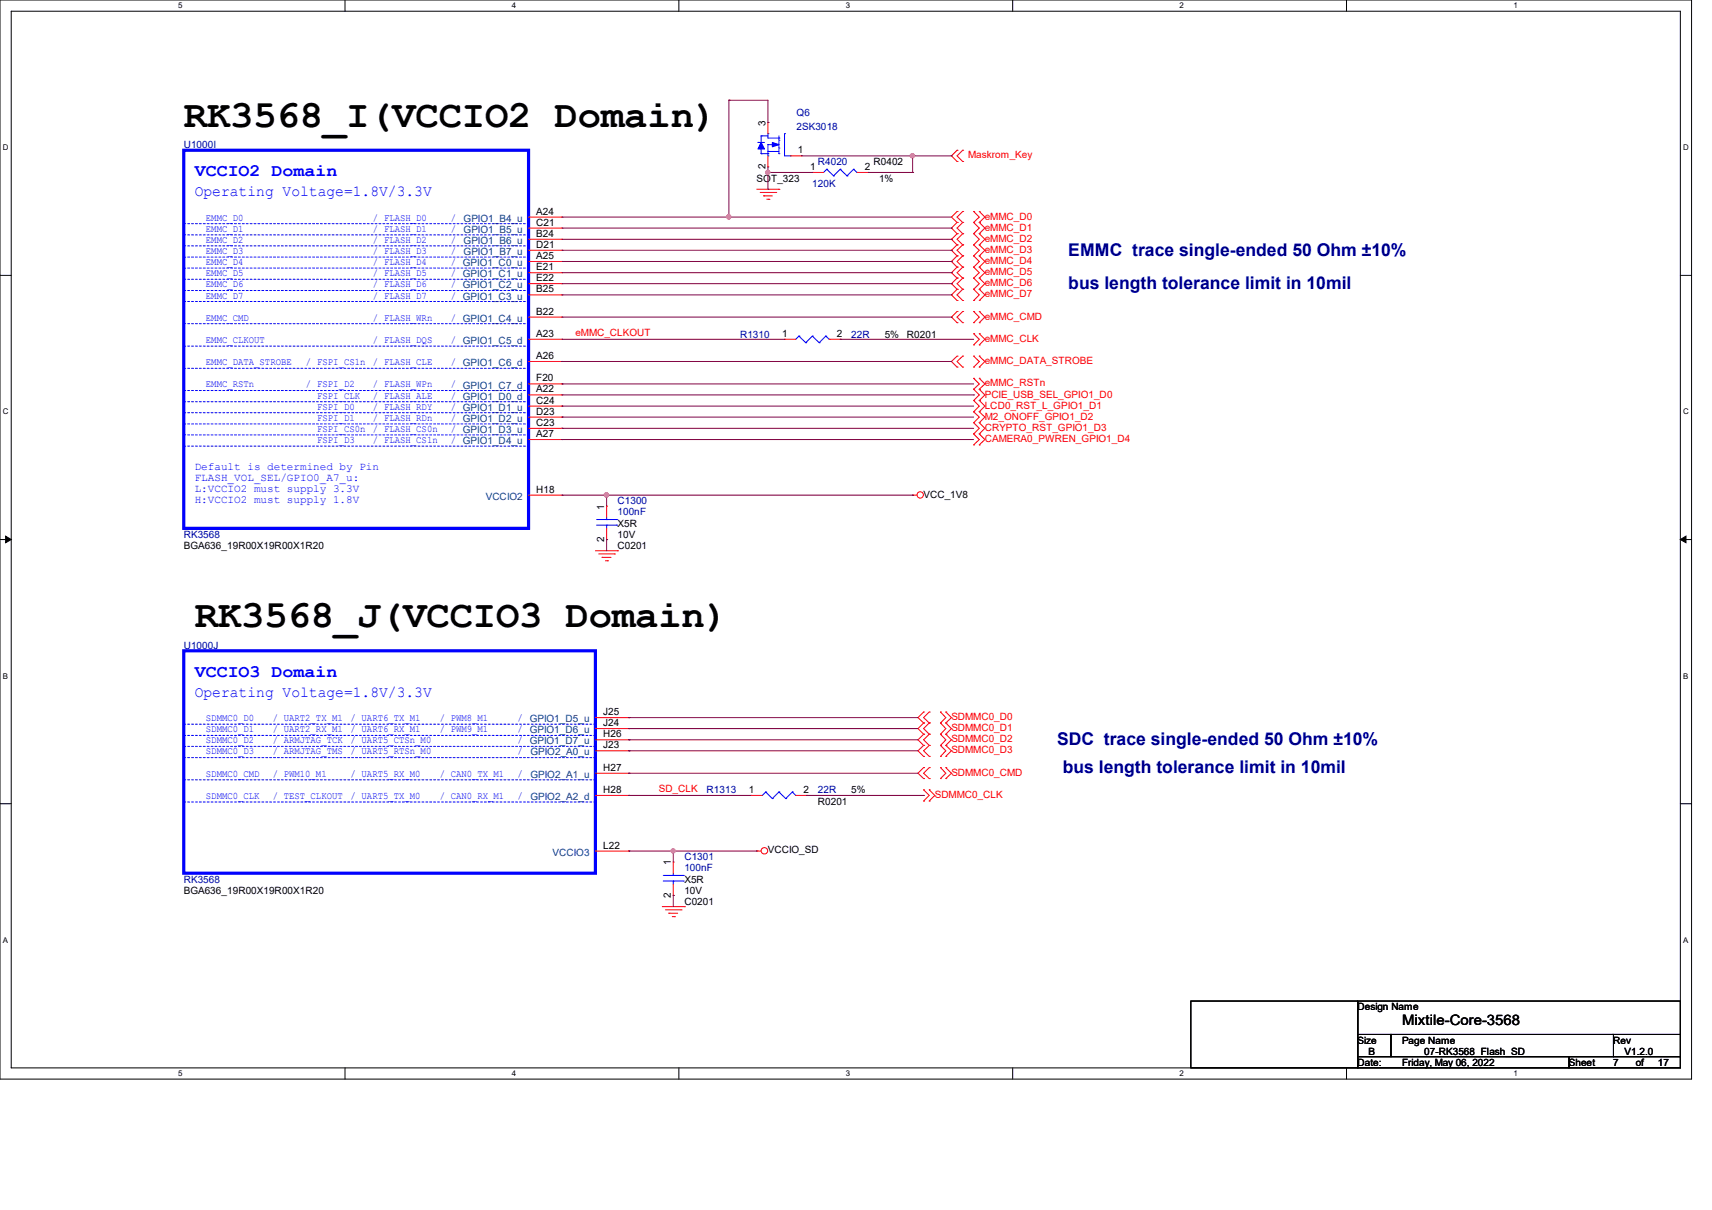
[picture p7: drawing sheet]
<svg xmlns="http://www.w3.org/2000/svg" width="297mm" height="210mm" viewBox="0 0 297 210" stroke-linecap="round" stroke-linejoin="round" font-family="sans-serif">
<path d="M0 0h293.5v187.3h-293.5zM1.9 1.9h289.6v183.4h-289.6z" fill="none" stroke="#000" stroke-width=".17"/>
<g fill="#fff">
<path d="M30.9 .2h.8v1.5h-.8z"/>
<path d="M30.9 185.5h.8v1.6h-.8z"/>
</g>
<path d="M59.9 0v1.9M59.9 185.3v2" fill="none" stroke="#000" stroke-width=".17"/>
<g fill="#fff">
<path d="M88.8 .2h.8v1.5h-.8z"/>
<path d="M88.8 185.5h.8v1.6h-.8z"/>
</g>
<path d="M117.8 0v1.9M117.8 185.3v2" fill="none" stroke="#000" stroke-width=".17"/>
<g fill="#fff">
<path d="M146.7 .2h.8v1.5h-.8z"/>
<path d="M146.7 185.5h.8v1.6h-.8z"/>
</g>
<path d="M175.7 0v1.9M175.7 185.3v2" fill="none" stroke="#000" stroke-width=".17"/>
<g fill="#fff">
<path d="M204.6 .2h.8v1.5h-.8z"/>
<path d="M204.6 185.5h.8v1.6h-.8z"/>
</g>
<path d="M233.6 0v1.9M233.6 185.3v2" fill="none" stroke="#000" stroke-width=".17"/>
<g fill="#fff">
<path d="M262.6 .2h.7v1.5h-.7z"/>
<path d="M262.6 185.5h.7v1.6h-.7z"/>
<path d="M.5 24.8h1v1.6h-1z"/>
<path d="M292 24.8h1v1.6h-1z"/>
<path d="M.5 70.7h1v1.5h-1z"/>
<path d="M292 70.7h1v1.5h-1z"/>
</g>
<path d="M0 47.8h1.9M291.5 47.8h2" fill="none" stroke="#000" stroke-width=".17"/>
<g fill="#fff">
<path d="M.5 116.5h.9v1.6h-.9z"/>
<path d="M292 116.5h.9v1.6h-.9z"/>
</g>
<path d="M0 93.6h1.9M291.5 93.6h2" fill="none" stroke="#000" stroke-width=".17"/>
<path d="M1 93l.9 .6-.9 .6zM291.5 93.6l1-.6v1.2z" fill="#000" stroke="#000" stroke-width=".17"/>
<g fill="#fff">
<path d="M.5 162.4h.9v1.5h-.9z"/>
<path d="M292 162.4h.9v1.5h-.9z"/>
</g>
<path d="M0 139.5h1.9M291.5 139.5h2M206.6 173.7h28.9v11.6h-28.9zM235.5 173.7h56v5.8h-56zM235.5 179.5h5.8v3.9h-5.8zM241.3 179.5h38.6v3.9h-38.6zM279.9 179.5h11.6v3.9h-11.6zM235.5 183.4h36.7v1.9h-36.7zM272.2 183.4h19.3v1.9h-19.3z" fill="none" stroke="#000" stroke-width=".17"/>
<g fill="none" stroke="#f00" stroke-width=".17">
<path d="M91.7 37.7h5.8M91.7 39.6h5.8M97.5 37.7h.1M97.5 39.6h.1M131.3 32.9h3.8M131.9 33.4h2.7M132.5 34h.1M132.5 34h1.5M133 34.6h.4M133.2 21.3h.1M133.2 29h.1M133.2 21.3v1.9"/>
<path d="M133.2 27.1v1.9M133.4 34.6h.1M134.6 33.4h.1M135.1 32.9h.1M137.1 27.1h1.9M139 27.1h.1M140.9 29.9h.1M140.9 29.9h2M148.7 29.9h1.9M150.6 29.9h.1M166 36.7h.1M166 38.6h.1"/>
<path d="M166 26.1h.1M166 28h.1M166 36.7l-.9 1 .9 .9M166 38.6l-.9 1 .9 1M166 26.1l-.9 1 .9 .9M167 38.6h.1M167 36.7h.1M167 28h.1M167 26.1h.1M167 36.7l-1 1 1 .9M167 38.6l-1 1 1 1M167 26.1l-1 1 1 .9"/>
<path d="M168.9 38.6h.1M168.9 36.7h.1M168.9 36.7l1 1-1 .9M168.9 38.6l1 1-1 1M169.9 38.6h.1M169.9 36.7h.1M169.9 36.7l1 1-1 .9M169.9 38.6l1 1-1 1M91.7 58.9h5.8M91.7 41.5h5.8M91.7 43.4h5.8M91.7 45.4h5.8"/>
<path d="M91.7 47.3h5.8M91.7 49.2h5.8M91.7 51.2h5.8M91.7 55h5.8M97.5 41.5h.1M97.5 43.4h.1M97.5 45.4h.1M97.5 47.3h.1M97.5 49.2h.1M97.5 51.2h.1M97.5 55h.1M97.5 58.9h.1"/>
<path d="M136.1 58.9h.1M136.1 58.9h1.9M143.8 58.9h2M145.8 58.9h.1M166 40.6h.1M166 42.5h.1M166 44.4h.1M166 46.4h.1M166 48.3h.1M166 50.2h.1M166 52.2h.1M166 54.1h.1"/>
<path d="M166 56h.1M166 44.4l-.9 1 .9 1M166 40.6l-.9 .9 .9 1M166 46.4l-.9 .9 .9 1M166 42.5l-.9 .9 .9 1M166 48.3l-.9 .9 .9 1M166 50.2l-.9 1 .9 1M166 54.1l-.9 .9 .9 1M167 40.6h.1M167 42.5h.1M167 44.4h.1M167 46.4h.1"/>
<path d="M167 48.3h.1M167 50.2h.1M167 52.2h.1M167 56h.1M167 54.1h.1M167 40.6l-1 .9 1 1M167 44.4l-1 1 1 1M167 42.5l-1 .9 1 1M167 48.3l-1 .9 1 1M167 46.4l-1 .9 1 1M167 50.2l-1 1 1 1M167 54.1l-1 .9 1 1"/>
<path d="M168.9 40.6h.1M168.9 42.5h.1M168.9 44.4h.1M168.9 46.4h.1M168.9 48.3h.1M168.9 50.2h.1M168.9 52.2h.1M168.9 56h.1M168.9 54.1h.1M168.9 59.9h.1M168.9 57.9h.1M168.9 44.4l1 1-1 1"/>
<path d="M168.9 40.6l1 .9-1 1M168.9 42.5l1 .9-1 1M168.9 48.3l1 .9-1 1M168.9 46.4l1 .9-1 1M168.9 50.2l1 1-1 1M168.9 57.9l1 1-1 1M168.9 54.1l1 .9-1 1M169.9 40.6h.1M169.9 42.5h.1M169.9 44.4h.1M169.9 46.4h.1M169.9 48.3h.1"/>
<path d="M169.9 50.2h.1M169.9 52.2h.1M169.9 56h.1M169.9 54.1h.1M169.9 59.9h.1M169.9 57.9h.1M169.9 44.4l1 1-1 1M169.9 46.4l1 .9-1 1M169.9 40.6l1 .9-1 1M169.9 48.3l1 .9-1 1M169.9 42.5l1 .9-1 1M169.9 50.2l1 1-1 1"/>
<path d="M169.9 54.1l1 .9-1 1M169.9 57.9l1 1-1 1M91.7 62.7h5.8M91.7 66.6h5.8M91.7 68.5h5.8M91.7 70.5h5.8M91.7 72.4h5.8M91.7 74.3h5.8M91.7 76.3h5.8M97.5 62.7h.1M97.5 66.6h.1M97.5 68.5h.1"/>
<path d="M97.5 70.5h.1M97.5 72.4h.1M97.5 74.3h.1M97.5 76.3h.1M166 61.8h.1M166 63.7h.1M166 61.8l-.9 .9 .9 1M167 63.7h.1M167 61.8h.1M167 61.8l-1 .9 1 1M168.9 77.2h.1M168.9 75.3h.1"/>
<path d="M168.9 73.4h.1M168.9 71.5h.1M168.9 69.5h.1M168.9 67.6h.1M168.9 65.7h.1M168.9 63.7h.1M168.9 61.8h.1M168.9 75.3l1 1-1 .9M168.9 71.5l1 .9-1 1M168.9 69.5l1 1-1 1M168.9 65.7l1 .9-1 1M168.9 61.8l1 .9-1 1"/>
<path d="M168.9 73.4l1 .9-1 1M168.9 67.6l1 .9-1 1M169.9 77.2h.1M169.9 75.3h.1M169.9 73.4h.1M169.9 71.5h.1M169.9 69.5h.1M169.9 67.6h.1M169.9 65.7h.1M169.9 63.7h.1M169.9 61.8h.1M169.9 75.3l1 1-1 .9"/>
<path d="M169.9 71.5l1 .9-1 1M169.9 69.5l1 1-1 1M169.9 65.7l1 .9-1 1M169.9 67.6l1 .9-1 1M169.9 61.8l1 .9-1 1M169.9 73.4l1 .9-1 1M91.7 85.9h5.8M97.5 85.9h.1M103.3 95.6h3.8M103.9 96.1h2.7M104.4 96.7h.1M104.4 96.7h1.6"/>
<path d="M105 97.3h.4M105.2 87.8h.1M105.2 93.6h.1M105.2 87.8v2M105.2 91.7v1.9M105.4 97.3h.1M106.6 96.1h.1M107.1 95.6h.1M158.3 85.9h.1M158.3 85.9h.8M103.3 124.5h5.8M103.3 126.4h5.8"/>
<path d="M103.3 128.4h5.8M103.3 130.3h5.8M103.3 134.2h5.8M103.3 138h5.8M109.1 124.5h.1M109.1 126.4h.1M109.1 128.4h.1M109.1 130.3h.1M109.1 134.2h.1M109.1 138h.1M130.3 138h.1M130.3 138h1.9"/>
<path d="M138 138h2M140 138h.1M160.2 123.6h.1M160.2 125.5h.1M160.2 127.4h.1M160.2 129.4h.1M160.2 131.3h.1M160.2 133.2h.1M160.2 135.1h.1M160.2 139h.1M160.2 137.1h.1M160.2 123.6l-.9 .9 .9 1"/>
<path d="M160.2 125.5l-.9 .9 .9 1M160.2 127.4l-.9 1 .9 1M160.2 133.2l-.9 1 .9 .9M160.2 129.4l-.9 .9 .9 1M160.2 137.1l1 .9-1 1M161.2 125.5h.1M161.2 123.6h.1M161.2 127.4h.1M161.2 129.4h.1M161.2 131.3h.1M161.2 135.1h.1M161.2 133.2h.1"/>
<path d="M161.2 139h.1M161.2 137.1h.1M161.2 123.6l-1 .9 1 1M161.2 127.4l-1 1 1 1M161.2 125.5l-1 .9 1 1M161.2 129.4l-1 .9 1 1M161.2 133.2l-1 1 1 .9M161.2 137.1l1 .9-1 1M163.2 125.5h.1M163.2 123.6h.1M163.2 127.4h.1M163.2 129.4h.1"/>
<path d="M163.2 131.3h.1M163.2 135.1h.1M163.2 133.2h.1M163.2 123.6l.9 .9-.9 1M163.2 129.4l.9 .9-.9 1M163.2 125.5l.9 .9-.9 1M163.2 127.4l.9 1-.9 1M163.2 133.2l.9 1-.9 .9M164.1 125.5h.1M164.1 123.6h.1M164.1 127.4h.1M164.1 129.4h.1"/>
<path d="M164.1 131.3h.1M164.1 135.1h.1M164.1 133.2h.1M164.1 123.6l1 .9-1 1M164.1 125.5l1 .9-1 1M164.1 127.4l1 1-1 1M164.1 129.4l1 .9-1 1M164.1 133.2l1 1-1 .9M103.3 147.7h5.8M109.1 147.7h.1M114.9 157.4h3.8M115.4 157.9h2.8"/>
<path d="M116 158.5h.1M116 158.5h1.6M116.6 159.1h.4M116.8 149.6h.1M116.8 155.4h.1M116.8 149.6v2M116.8 153.5v1.9M117 159.1h.1M118.2 157.9h.1M118.7 157.4h.1M131.3 147.7h.1M131.3 147.7h.7"/>
<circle cx="159.6" cy="85.9" r=".55"/>
<circle cx="132.6" cy="147.7" r=".56"/>
</g>
<g fill="none" stroke="#00f" stroke-width=".17">
<path d="M131.5 24.7h.1M131.5 24.7h1.1M132 23.6h.1M132 24.7h.1M132 26.7h.1M132 23.6h1.2M132 23.6v1.1M132 25.9v.8M132 26.7h1.2M133.2 26.3h.1M133.2 25.1h.1M133.2 27.1h.1"/>
<path d="M133.2 26.7h.1M133.2 23.2h.1M133.2 23.2v.8h1.9M133.2 26.3h1.9M133.2 25.1h1.9M133.2 25.1v2M135.1 24h.1M135.1 25.7h.1M135.1 26.7h.1M135.1 24.3h.1M135.1 23.6v.7M135.1 24.6v1.1"/>
<path d="M135.1 25.9v.8M136.1 23.2h.1M136.1 23.2v3.9h1M137.1 27.1h.1M143.4 29.4h.1M143.4 29.4l-.5 .5M143.4 29.4l1.2 1.1M144.6 30.5h.1M145.8 29.4h.1M145.8 29.4l-1.2 1.1M145.8 29.4l1.1 1.1M146.9 30.5h.1"/>
<path d="M148.1 29.4h.1M148.1 29.4l-1.2 1.1M148.1 29.4l.6 .5M148.7 29.9h.1M138.6 58.3h.1M138.6 58.3l-.6 .6M138.6 58.3l1.2 1.2M139.8 59.5h.1M140.9 58.3h.1M140.9 58.3l-1.1 1.2M140.9 58.3l1.2 1.2M142.1 59.5h.1"/>
<path d="M143.3 58.3h.1M143.3 58.3l-1.2 1.2M143.3 58.3l.5 .6M143.8 58.9h.1M103.5 91.1h3.5M103.5 90.2h3.5M105.2 90.2h.1M105.2 91.1h.1M105.2 89.8v.4M105.2 91.1v.6M107 91.1h.1M107 90.2h.1"/>
<path d="M132.8 137.5h.1M132.8 137.5l-.6 .5M132.8 137.5l1.2 1.1M134 138.6h.1M135.1 137.5h.1M135.1 137.5l-1.1 1.1M135.1 137.5l1.2 1.1M136.3 138.6h.1M137.5 137.5h.1M137.5 137.5l-1.2 1.1M137.5 137.5l.5 .5M138 138h.1"/>
<path d="M115.1 152.9h3.4M115.1 151.9h3.4M116.8 151.9h.1M116.8 152.9h.1M116.8 151.6v.3M116.8 152.9v.6M118.5 152.9h.1M118.5 151.9h.1"/>
</g>
<g fill="none" stroke="#00f" stroke-width=".17" stroke-dasharray=".3 .3">
<path d="M31.9 38.8h59.8M91.7 38.8h.1M31.9 44.6h59.8M31.9 48.5h59.8M31.9 40.8h59.8M31.9 52.3h59.8M31.9 46.5h59.8M31.9 50.4h59.8M31.9 42.7h59.8M31.9 56.2h59.8M91.7 44.6h.1M91.7 48.5h.1"/>
<path d="M91.7 40.8h.1M91.7 52.3h.1M91.7 46.5h.1M91.7 50.4h.1M91.7 42.7h.1M91.7 56.2h.1M31.9 69.7h59.8M31.9 73.6h59.8M31.9 71.6h59.8M31.9 75.5h59.8M31.9 60.1h59.8M31.9 77.4h59.8"/>
<path d="M31.9 67.8h59.8M31.9 63.9h59.8M91.7 69.7h.1M91.7 73.6h.1M91.7 71.6h.1M91.7 75.5h.1M91.7 60.1h.1M91.7 77.4h.1M91.7 67.8h.1M91.7 63.9h.1M31.9 127.6h71.4M31.9 139.2h71.4"/>
<path d="M31.9 131.5h71.4M31.9 129.5h71.4M31.9 125.7h71.4M31.9 135.3h71.4M103.3 127.6h.1M103.3 139.2h.1M103.3 131.5h.1M103.3 129.5h.1M103.3 125.7h.1M103.3 135.3h.1"/>
</g>
<path d="M31.9 26.1h59.8v65.6h-59.8zM31.9 112.9h71.4v38.7h-71.4z" fill="none" stroke="#00f" stroke-width=".55"/>
<g fill="#00f" stroke="#00f" stroke-width=".17">
<path d="M134 24.7l1.1 .4-1.1 .4z"/>
<path d="M132 24.7l.6 1.2h-1.1z"/>
</g>
<g fill="none" stroke="#800040" stroke-width=".17">
<path d="M126.4 17.4h.1M126.4 17.4h6.8v3.9M126.4 17.4v20.3M97.5 39.6h67.6M97.5 37.7h67.6M126.4 37.7h.1M133.2 21.3h.1M133.2 29.9h.1M133.2 32.9h.1M133.2 29v3.9M133.2 29.9h7.7M139 27.1h26.1"/>
<path d="M150.6 29.9h7.7M158.3 27.1h.1M158.3 29.9h.1M158.3 27.1v2.8M165.1 39.6h.1M165.1 27.1h.1M97.5 58.9h.1M97.5 49.2h67.6M97.5 41.5h67.6M97.5 43.4h67.6M97.5 51.2h67.6M97.5 45.4h67.6"/>
<path d="M97.5 47.3h67.6M97.5 55h67.6M97.5 58.9h38.6M145.8 58.9h.1M145.8 58.9h23.1M165.1 49.2h.1M165.1 41.5h.1M165.1 43.4h.1M165.1 51.2h.1M165.1 45.4h.1M165.1 47.3h.1M165.1 55h.1"/>
<path d="M97.5 76.3h.1M97.5 72.4h.1M97.5 70.5h.1M97.5 66.6h.1M97.5 62.7h.1M97.5 74.3h.1M97.5 76.3h71.4M97.5 72.4h71.4M97.5 70.5h71.4M97.5 68.5h71.4M97.5 66.6h71.4M97.5 62.7h67.6"/>
<path d="M97.5 74.3h71.4M168.9 68.5h.1M97.5 85.9h.1M97.5 85.9h60.8M105.2 85.9h.1M105.2 93.6h.1M105.2 85.9v1.9M105.2 93.6v2M158.3 85.9h.1M109.1 124.5h.1M109.1 126.4h.1M109.1 128.4h.1"/>
<path d="M109.1 130.3h.1M109.1 138h.1M109.1 134.2h.1M109.1 124.5h50.2M109.1 126.4h50.2M109.1 128.4h50.2M109.1 130.3h50.2M109.1 138h21.2M109.1 134.2h50.2M140 138h20.2M160.2 138h.1M109.1 147.7h.1"/>
<path d="M109.1 147.7h22.2M116.8 147.7h.1M116.8 155.4h.1M116.8 147.7v1.9M116.8 155.4v2M131.3 147.7h.1"/>
</g>
<g fill="#f0f" stroke="#f0f" stroke-width=".17">
<circle cx="105.2" cy="85.9" r=".38"/>
<circle cx="116.8" cy="147.7" r=".36"/>
<circle cx="158.3" cy="27" r=".37"/>
<circle cx="126.4" cy="37.6" r=".37"/>
<circle cx="133.2" cy="29.9" r=".36"/>
</g>
<g font-size="6.7">
<text x="31.9" y="22">RK3568_I(VCCIO2 Domain)</text>
<text x="33.8" y="108.9">RK3568_J(VCCIO3 Domain)</text>
</g>
<g font-size="3" fill="#00f">
<text x="33.8" y="30.6">VCCIO2 Domain</text>
<text x="33.8" y="117.4">VCCIO3 Domain</text>
</g>
<g font-size="3" fill="#000080">
<text x="185.3" y="44.4">EMMC trace single-ended 50 Ohm ±10%</text>
<text x="185.3" y="50.2">bus length tolerance limit in 10mil</text>
<text x="183.4" y="129.3">SDC trace single-ended 50 Ohm ±10%</text>
<text x="184.4" y="134.1">bus length tolerance limit in 10mil</text>
</g>
<g font-size="2.7" fill="#00f">
<text x="33.8" y="34">Operating Voltage=1.8V/3.3V</text>
<text x="33.8" y="120.9">Operating Voltage=1.8V/3.3V</text>
</g>
<text font-size="2.5" x="243.2" y="177.9">Mixtile-Core-3568</text>
<g font-size="1.9" fill="#00f">
<text x="33.8" y="81.6">Default is determined by Pin</text>
<text x="33.8" y="83.5">FLASH_VOL_SEL/GPIO0_A7_u:</text>
<text x="33.8" y="85.4">L:VCCIO2 must supply 3.3V</text>
<text x="33.8" y="87.3">H:VCCIO2 must supply 1.8V</text>
</g>
<g font-size="1.7">
<text x="132.8" y="21.9" transform="rotate(-90 132.8 21.9)">3</text>
<text x="132.8" y="29.4" transform="rotate(-90 132.8 29.4)">2</text>
<text x="138.4" y="26.6">1</text>
<text x="140.5" y="29.5">1</text>
<text x="150" y="29.5">2</text>
<text x="151.5" y="28.7">R0402</text>
<text x="131.3" y="31.5">SOT_323</text>
<text x="152.5" y="31.5">1%</text>
<text x="93" y="37.3">A24</text>
<text x="93" y="39.2">C21</text>
<text x="93" y="41.1">B24</text>
<text x="93" y="43">D21</text>
<text x="93" y="45">A25</text>
<text x="93" y="46.9">E21</text>
<text x="93" y="48.8">E22</text>
<text x="93" y="50.8">B25</text>
<text x="93" y="54.6">B22</text>
<text x="93" y="58.5">A23</text>
<text x="135.7" y="58.5">1</text>
<text x="145.2" y="58.5">2</text>
<text x="153.5" y="58.6">5%</text>
<text x="157.3" y="58.6">R0201</text>
<text x="93" y="62.3">A26</text>
<text x="93" y="66.2">F20</text>
<text x="93" y="68.1">A22</text>
<text x="93" y="70.1">C24</text>
<text x="93" y="72">D23</text>
<text x="93" y="73.9">C23</text>
<text x="93" y="75.9">A27</text>
<text x="93" y="85.5">H18</text>
<text x="104.8" y="88.4" transform="rotate(-90 104.8 88.4)">1</text>
<text x="160.2" y="86.4">VCC_1V8</text>
<text x="31.9" y="95.3">BGA636_19R00X19R00X1R20</text>
<text x="104.8" y="94" transform="rotate(-90 104.8 94)">2</text>
<text x="107.1" y="95.3">C0201</text>
<text x="107.1" y="91.4">X5R</text>
<text x="107.1" y="93.3">10V</text>
<text x="104.6" y="124.1">J25</text>
<text x="104.6" y="126">J24</text>
<text x="104.6" y="128">H26</text>
<text x="104.6" y="129.9">J23</text>
<text x="104.6" y="133.8">H27</text>
<text x="104.6" y="137.6">H28</text>
<text x="129.9" y="137.6">1</text>
<text x="139.4" y="137.6">2</text>
<text x="147.7" y="137.7">5%</text>
<text x="141.9" y="139.7">R0201</text>
<text x="104.6" y="147.3">L22</text>
<text x="133.2" y="148.1">VCCIO_SD</text>
<text x="31.9" y="155.1">BGA636_19R00X19R00X1R20</text>
<text x="116.4" y="155.8" transform="rotate(-90 116.4 155.8)">2</text>
<text x="116.4" y="150.2" transform="rotate(-90 116.4 150.2)">1</text>
<text x="118.7" y="153.2">X5R</text>
<text x="118.7" y="155.1">10V</text>
<text x="118.7" y="157">C0201</text>
<text x="235.5" y="175.3">Design Name</text>
<text x="235.5" y="181.1">Size</text>
<text x="235.5" y="185">Date:</text>
<text x="237.4" y="183.1">B</text>
<text x="243.2" y="181.1">Page Name</text>
<text x="243.2" y="185">Friday, May 06, 2022</text>
<text x="247.1" y="183.1">07-RK3568_Flash_SD</text>
<text x="272.2" y="185">Sheet</text>
<text x="279.9" y="181.1">Rev</text>
<text x="279.9" y="185">7</text>
<text x="281.8" y="183.1">V1.2.0</text>
<text x="283.8" y="185">of</text>
<text x="287.6" y="185">17</text>
</g>
<g font-size="1.7" fill="#000080">
<text x="138.2" y="20.2">Q6</text>
<text x="138.2" y="22.5">2SK3018</text>
<text x="31.9" y="25.7">U1000I</text>
<text x="141.9" y="28.7">R4020</text>
<text x="140.9" y="32.5">120K</text>
<text x="128.4" y="58.6">R1310</text>
<text x="147.7" y="58.6">22R</text>
<text x="107.1" y="87.5">C1300</text>
<text x="107.1" y="89.5">100nF</text>
<text x="31.9" y="93.3">RK3568</text>
<text x="31.9" y="112.6">U1000J</text>
<text x="122.6" y="137.7">R1313</text>
<text x="141.9" y="137.7">22R</text>
<text x="118.7" y="149.3">C1301</text>
<text x="31.9" y="153.2">RK3568</text>
<text x="118.7" y="151.2">100nF</text>
</g>
<g font-size="1.7" fill="#f00">
<text x="168" y="27.5">Maskrom_Key</text>
<text x="170.8" y="38.1">eMMC_D0</text>
<text x="170.8" y="40">eMMC_D1</text>
<text x="170.8" y="42">eMMC_D2</text>
<text x="170.8" y="43.9">eMMC_D3</text>
<text x="170.8" y="45.8">eMMC_D4</text>
<text x="170.8" y="47.8">eMMC_D5</text>
<text x="170.8" y="49.7">eMMC_D6</text>
<text x="170.8" y="51.6">eMMC_D7</text>
<text x="99.8" y="58.3">eMMC_CLKOUT</text>
<text x="170.8" y="55.5">eMMC_CMD</text>
<text x="170.8" y="59.4">eMMC_CLK</text>
<text x="170.8" y="63.2">eMMC_DATA_STROBE</text>
<text x="170.8" y="70.9">LCD0_RST_L_GPIO1_D1</text>
<text x="170.8" y="67.1">eMMC_RSTn</text>
<text x="170.8" y="69">PCIE_USB_SEL_GPIO1_D0</text>
<text x="170.8" y="76.7">CAMERA0_PWREN_GPIO1_D4</text>
<text x="170.8" y="72.9">M2_ONOFF_GPIO1_D2</text>
<text x="170.8" y="74.8">CRYPTO_RST_GPIO1_D3</text>
<text x="165" y="125">SDMMC0_D0</text>
<text x="165" y="126.9">SDMMC0_D1</text>
<text x="165" y="128.8">SDMMC0_D2</text>
<text x="165" y="130.8">SDMMC0_D3</text>
<text x="114.3" y="137.5">SD_CLK</text>
<text x="165" y="134.6">SDMMC0_CMD</text>
<text x="162.2" y="138.5">SDMMC0_CLK</text>
</g>
<g font-size="1.7" fill="#00f">
<text x="35.7" y="40.2">EMMC_D1</text>
<text x="35.7" y="38.3">EMMC_D0</text>
<text x="64.7" y="40.2">/ FLASH_D1</text>
<text x="64.7" y="38.3">/ FLASH_D0</text>
<text x="78.2" y="40.2">/</text>
<text x="78.2" y="38.3">/</text>
<text x="35.7" y="44.1">EMMC_D3</text>
<text x="35.7" y="47.9">EMMC_D5</text>
<text x="35.7" y="42.2">EMMC_D2</text>
<text x="35.7" y="46">EMMC_D4</text>
<text x="64.7" y="44.1">/ FLASH_D3</text>
<text x="64.7" y="42.2">/ FLASH_D2</text>
<text x="64.7" y="47.9">/ FLASH_D5</text>
<text x="64.7" y="46">/ FLASH_D4</text>
<text x="78.2" y="42.2">/</text>
<text x="78.2" y="47.9">/ GPIO1_C1_u</text>
<text x="78.2" y="44.1">/</text>
<text x="78.2" y="46">/ GPIO1_C0_u</text>
<text x="35.7" y="49.9">EMMC_D6</text>
<text x="35.7" y="51.8">EMMC_D7</text>
<text x="64.7" y="51.8">/ FLASH_D7</text>
<text x="64.7" y="49.9">/ FLASH_D6</text>
<text x="78.2" y="49.9">/ GPIO1_C2_u</text>
<text x="78.2" y="51.8">/ GPIO1_C3_u</text>
<text x="35.7" y="59.5">EMMC_CLKOUT</text>
<text x="35.7" y="55.7">EMMC_CMD</text>
<text x="64.7" y="55.7">/ FLASH_WRn</text>
<text x="64.7" y="59.5">/ FLASH_DQS</text>
<text x="78.2" y="59.5">/ GPIO1_C5_d</text>
<text x="78.2" y="55.7">/ GPIO1_C4_u</text>
<text x="35.7" y="63.4">EMMC_DATA_STROBE</text>
<text x="53.1" y="63.4">/ FSPI_CS1n</text>
<text x="64.7" y="63.4">/ FLASH_CLE</text>
<text x="78.2" y="63.4">/ GPIO1_C6_d</text>
<text x="35.7" y="67.2">EMMC_RSTn</text>
<text x="53.1" y="67.2">/ FSPI_D2</text>
<text x="55" y="71.1">FSPI_D0</text>
<text x="55" y="69.2">FSPI_CLK</text>
<text x="64.7" y="71.1">/ FLASH_RDY</text>
<text x="64.7" y="67.2">/ FLASH_WPn</text>
<text x="64.7" y="69.2">/ FLASH_ALE</text>
<text x="78.2" y="69.2">/ GPIO1_D0_d</text>
<text x="78.2" y="71.1">/ GPIO1_D1_u</text>
<text x="78.2" y="67.2">/ GPIO1_C7_d</text>
<text x="55" y="76.9">FSPI_D3</text>
<text x="55" y="73">FSPI_D1</text>
<text x="55" y="75">FSPI_CS0n</text>
<text x="64.7" y="75">/ FLASH_CS0n</text>
<text x="64.7" y="76.9">/ FLASH_CS1n</text>
<text x="64.7" y="73">/ FLASH_RDn</text>
<text x="78.2" y="75">/ GPIO1_D3_u</text>
<text x="78.2" y="76.9">/ GPIO1_D4_u</text>
<text x="78.2" y="73">/ GPIO1_D2_u</text>
<text x="35.7" y="125.1">SDMMC0_D0</text>
<text x="47.3" y="125.1">/ UART2_TX_M1</text>
<text x="60.8" y="125.1">/ UART6_TX_M1</text>
<text x="76.3" y="125.1">/ PWM8_M1</text>
<text x="89.8" y="125.1">/ GPIO1_D5_u</text>
<text x="35.7" y="130.9">SDMMC0_D3</text>
<text x="35.7" y="129">SDMMC0_D2</text>
<text x="35.7" y="127.1">SDMMC0_D1</text>
<text x="47.3" y="129">/ ARMJTAG_TCK</text>
<text x="47.3" y="130.9">/ ARMJTAG_TMS</text>
<text x="47.3" y="127.1">/ UART2_RX_M1</text>
<text x="60.8" y="130.9">/ UART5_RTSn_M0</text>
<text x="60.8" y="129">/ UART5_CTSn_M0</text>
<text x="60.8" y="127.1">/ UART6_RX_M1</text>
<text x="76.3" y="127.1">/ PWM9_M1</text>
<text x="89.8" y="129">/ GPIO1_D7_u</text>
<text x="89.8" y="130.9">/</text>
<text x="89.8" y="127.1">/ GPIO1_D6_u</text>
<text x="35.7" y="134.8">SDMMC0_CMD</text>
<text x="47.3" y="134.8">/ PWM10_M1</text>
<text x="60.8" y="134.8">/ UART5_RX_M0</text>
<text x="76.3" y="134.8">/ CAN0_TX_M1</text>
<text x="89.8" y="134.8">/</text>
<text x="35.7" y="138.7">SDMMC0_CLK</text>
<text x="47.3" y="138.7">/ TEST_CLKOUT</text>
<text x="60.8" y="138.7">/ UART5_TX_M0</text>
<text x="76.3" y="138.7">/ CAN0_RX_M1</text>
<text x="89.8" y="138.7">/</text>
</g>
<g font-size="1.7" fill="#004080">
<text x="80.4" y="38.5">GPIO1_B4_u</text>
<text x="80.4" y="40.4">GPIO1_B5_u</text>
<text x="80.4" y="42.3">GPIO1_B6_u</text>
<text x="80.4" y="44.2">GPIO1_B7_u</text>
<text x="84.3" y="86.7">VCCIO2</text>
<text x="92" y="131.1">GPIO2_A0_u</text>
<text x="92" y="135">GPIO2_A1_u</text>
<text x="92" y="138.9">GPIO2_A2_d</text>
<text x="95.9" y="148.5">VCCIO3</text>
</g>
<g font-size="1.4">
<text x="30.9" y="1.4">5</text>
<text x="88.8" y="1.4">4</text>
<text x="146.7" y="1.4">3</text>
<text x="204.6" y="1.4">2</text>
<text x="262.6" y="1.4">1</text>
<text x=".5" y="26.1">D</text>
<text x="292" y="26.1">D</text>
<text x=".5" y="71.9">C</text>
<text x="292" y="71.9">C</text>
<text x=".5" y="117.8">B</text>
<text x="292" y="117.8">B</text>
<text x=".5" y="163.6">A</text>
<text x="292" y="163.6">A</text>
<text x="30.9" y="186.8">5</text>
<text x="88.8" y="186.8">4</text>
<text x="146.7" y="186.8">3</text>
<text x="204.6" y="186.8">2</text>
<text x="262.6" y="186.8">1</text>
</g>
</svg>
